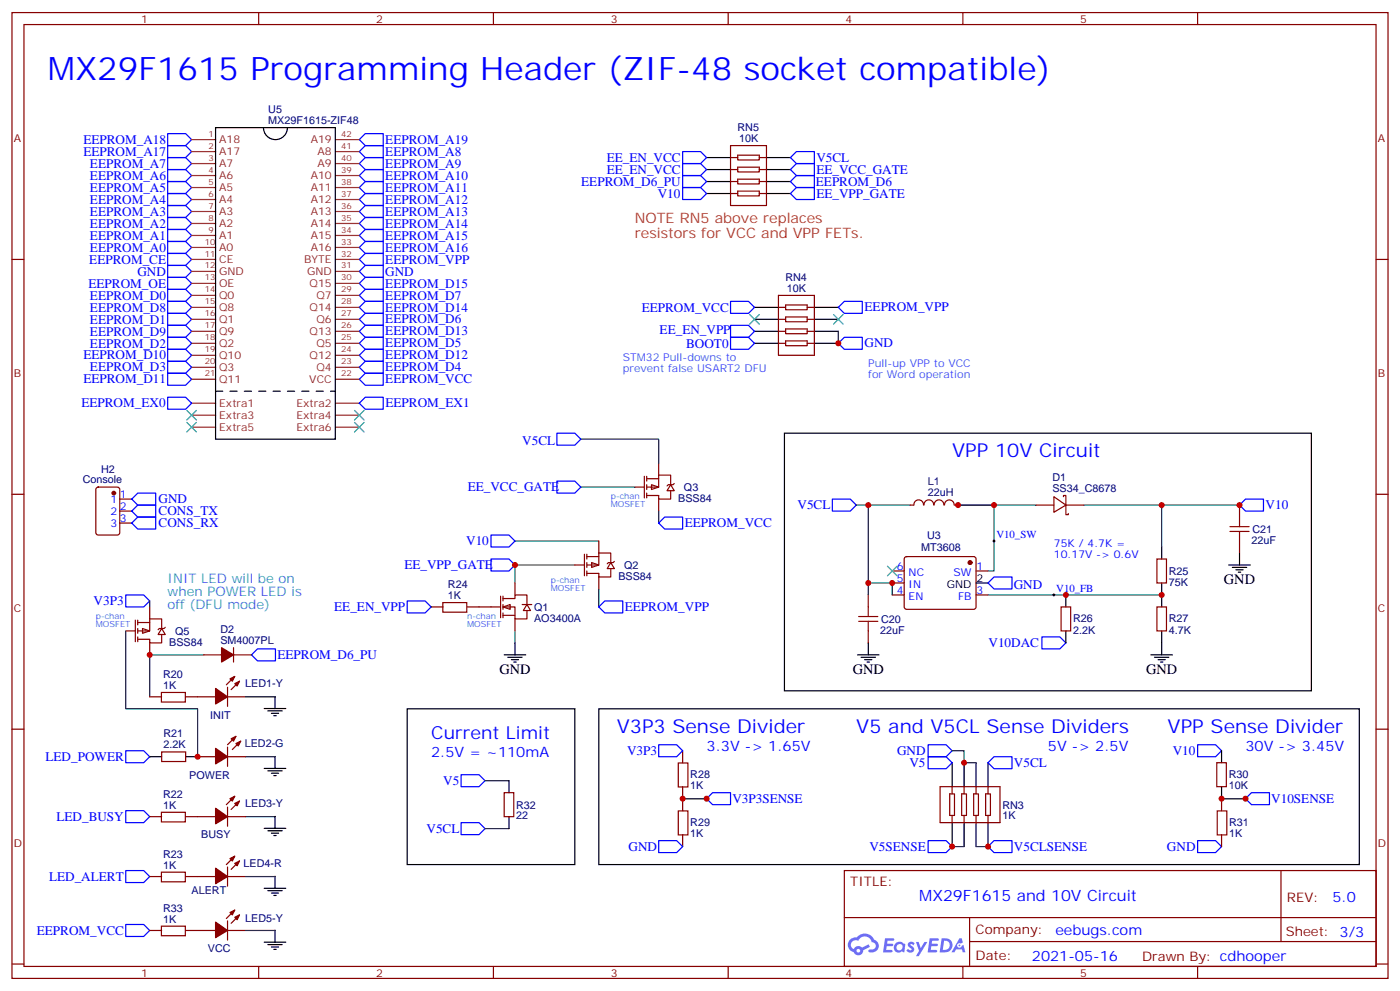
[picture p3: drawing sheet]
<svg xmlns="http://www.w3.org/2000/svg" width="412mm" height="292mm" viewBox="0 0 412 292" stroke-linecap="round" stroke-linejoin="round" font-family="sans-serif">
<g fill="none" stroke="#870000" stroke-width=".35">
<path d="M3.5 3.7h405.4v284.3h-405.4zM7.1 7.2h398.2v277.3h-398.2zM76.2 3.7v3.5M145.3 3.7v3.5M214.5 3.7v3.5M283.6 3.7v3.5M352.8 3.7v3.5M3.5 76.4h3.6M405.3 76.4h3.6M3.5 145.5h3.6M405.3 145.5h3.6M3.5 214.7h3.6"/>
<path d="M405.3 214.7h3.6M248.7 256.3h156.6v28.2h-156.6zM377.3 256.3v20.9M248.7 270.1h156.5M285.6 277.2h119.6M285.6 270.1v14.2M3.5 283.8h3.6M76.2 284.5v3.5M145.3 284.5v3.5M214.5 284.5v3.5M283.6 284.5v3.5M352.8 284.5v3.5"/>
<path d="M405.3 283.8h3.6"/>
</g>
<g fill="#5487ff">
<path d="M267.7 277.5a1.22 1.22 0 0 1 1.7 .2l-.4 .6a.47 .47 0 0 0-.3-.4 .47 .47 0 0 0-.5 .2l.1 .2a1.14 1.14 0 0 1 .8 1.8 1.14 1.14 0 0 1-1.9 0l-.2-.2 .5-.6 .7 .5a.29 .29 0 0 0 .3-.3 .29 .29 0 0 0-.2-.3 1.04 1.04 0 0 1-.6-1.7z"/>
<path d="M260.7 276.2h2.4l.3 .2-.2 .5-1.8 .1-.1 .8h1.5l.3 .4-.3 .4h-1.6l-.2 1.1h1.7l.2 .3-.2 .3-2.6 .1z"/>
<path d="M273.8 276.2h2.4l.3 .2-.1 .5-1.8 .1-.2 .8h1.6l.3 .4-.4 .4-1.6-.1-.1 1.1 1.7 .1 .2 .3-.2 .3-2.6 .1z"/>
<path d="M282.6 276.2h.7l.3 1.3-.6 .3a.69 .69 0 0 0-1 .3 .69 .69 0 0 0 .4 .9 .69 .69 0 0 0 .9-.6l.5-.2 .6 2.2h-.8l-.2-.9h-1.8l-.5 .9h-.8z"/>
<path d="M269.8 277.3h.8l.6 1.8 1.1-1.8h.9l-2.6 4.2h-.8l.9-1.5z"/>
<path d="M277.4 276.2l-.6 4.2h1.3a2.11 2.11 0 0 0 2.5-2.1 2.11 2.11 0 0 0-2.5-2.1zM278.1 277a1.39 1.39 0 0 1 1.7 1.4 1.39 1.39 0 0 1-1.8 1.2h-.3z"/>
<path d="M263.7 277.8a1.54 1.54 0 0 0-.1 2.2 1.54 1.54 0 0 0 2.2 .1l.6 .3 .3-2.3-.2-.3h-.4a1.49 1.49 0 0 0-2.4 0zM264 278.8a.94 .94 0 0 1 1.8 0 .94 .94 0 0 1-1.8 0z"/>
<path d="M250.4 276.6a2.18 2.18 0 0 0 1.1 3.7 1.44 1.44 0 0 0 1.6 .9 1.44 1.44 0 0 0 1.2-1.4l2-1.1-.5-.7-1.9 1a1.47 1.47 0 0 0-2.4 .4 1.39 1.39 0 0 1-.7-1.9 1.39 1.39 0 0 1 2-.5 2.12 2.12 0 0 1 2.2-1.3 2.12 2.12 0 0 1 1.9 1.7 1.14 1.14 0 0 1 1.1 1.4 1.14 1.14 0 0 1-1.7 .7 .43 .43 0 0 0-.5 .4 .43 .43 0 0 0 .4 .5 1.98 1.98 0 0 0 2.5-1.2 1.98 1.98 0 0 0-1.2-2.6 3.1 3.1 0 0 0-5.3-.6l-.9 .1zM252.3 279.9a.55 .55 0 0 1 1.1 0 .55 .55 0 0 1-1.1 0z"/>
<circle cx="282.6" cy="278.3" r=".26"/>
</g>
<g fill="none" stroke="#00f" stroke-width=".35">
<path d="M49.4 39.3h5.3l1.7 1.8-1.7 1.8h-5.3zM107.6 39.3h5.3v3.6h-5.3l-1.8-1.8zM49.4 42.9h5.3l1.7 1.7-1.7 1.8h-5.3zM49.4 46.4h5.3l1.7 1.8-1.7 1.7h-5.3zM49.4 49.9h5.3l1.7 1.8-1.7 1.7h-5.3zM49.4 53.4h5.3l1.7 1.8-1.7 1.8h-5.3zM49.4 57h5.3l1.7 1.7-1.7 1.8h-5.3zM107.6 42.9h5.3v3.5h-5.3l-1.8-1.8zM107.6 46.4h5.3v3.5h-5.3l-1.8-1.7zM107.6 49.9h5.3v3.5h-5.3l-1.8-1.7zM107.6 53.4h5.3v3.6h-5.3l-1.8-1.8zM107.6 57h5.3v3.5h-5.3l-1.8-1.8z"/>
<path d="M49.4 60.5h5.3l1.7 1.8-1.7 1.7h-5.3zM49.4 64h5.3l1.7 1.8-1.7 1.8h-5.3zM49.4 67.6h5.3l1.7 1.7-1.7 1.8h-5.3zM49.4 71.1h5.3l1.7 1.7-1.7 1.8h-5.3zM49.4 74.6h5.3l1.7 1.8-1.7 1.7h-5.3zM49.4 78.1h5.3l1.7 1.8-1.7 1.8h-5.3zM107.6 60.5h5.3v3.5h-5.3l-1.8-1.7zM107.6 64h5.3v3.6h-5.3l-1.8-1.8zM107.6 67.6h5.3v3.5h-5.3l-1.8-1.8zM107.6 71.1h5.3v3.5h-5.3l-1.8-1.8zM107.6 74.6h5.3v3.5h-5.3l-1.8-1.7zM107.6 78.1h5.3v3.6h-5.3l-1.8-1.8z"/>
<path d="M49.4 85.2h5.3l1.7 1.8-1.7 1.7h-5.3zM49.4 88.7h5.3l1.7 1.8-1.7 1.8h-5.3zM49.4 92.3h5.3l1.7 1.7-1.7 1.8h-5.3zM49.4 95.8h5.3l1.7 1.7-1.7 1.8h-5.3zM49.4 99.3h5.3l1.7 1.8-1.7 1.7h-5.3zM49.4 81.7h5.3l1.7 1.7-1.7 1.8h-5.3zM107.6 88.7h5.3v3.6h-5.3l-1.8-1.8zM107.6 85.2h5.3v3.5h-5.3l-1.8-1.7zM107.6 92.3h5.3v3.5h-5.3l-1.8-1.8zM107.6 95.8h5.3v3.5h-5.3l-1.8-1.8zM107.6 99.3h5.3v3.5h-5.3l-1.8-1.7zM107.6 81.7h5.3v3.5h-5.3l-1.8-1.8z"/>
<path d="M49.4 102.8h5.3l1.7 1.8-1.7 1.8h-5.3zM49.4 106.4h5.3l1.7 1.7-1.7 1.8h-5.3zM49.4 109.9h5.3l1.7 1.8-1.7 1.7h-5.3zM107.6 102.8h5.3v3.6h-5.3l-1.8-1.8zM107.6 106.4h5.3v3.5h-5.3l-1.8-1.8zM107.6 109.9h5.3v3.5h-5.3l-1.8-1.7z"/>
</g>
<path d="M191.9 142.7l2.1 .7-2.1 .7z" fill="#fff" stroke="#870000" stroke-width=".35"/>
<g fill="none" stroke="#870000" stroke-width=".35">
<path d="M194 139.9h3.6v2.8M194 139.9v3.5h-3.5M194 136.3v3.6M187 143.4h2.8M189.8 140.2v6.4M190.5 140.9h3.5M190.5 140.2v1.4M190.5 142.7v1.4M190.5 145.2v1.4M194 146.9v3.6M197.6 142.7l1 1.8h-2.1zM197.6 144.5v2.4h-3.6v-1h-3.5"/>
<path d="M198.6 142.3l-.3 .4h-1.5l-.3 .4"/>
</g>
<path d="M77.8 226.2h6.4M78.9 226.9h4.2M80 227.6h2.1M80.7 228.3h.7M81 222.7v3.5M77.8 243.9h6.4M78.9 244.6h4.2M80 245.3h2.1M80.7 246h.7M81 240.3v3.6" fill="none" stroke="#000" stroke-width=".35"/>
<path d="M151.7 159.3h24.7M194 150.5v3.5M169.3 166.3h-17.6v5.3M176.4 173.4v5.3M72.3 222.8h8.8M72.3 240.4h8.8" fill="none" stroke="#008700" stroke-width=".35"/>
<path d="M174.3 165.6l2.1 .7-2.1 .7z" fill="#fff" stroke="#870000" stroke-width=".35"/>
<g fill="none" stroke="#870000" stroke-width=".35">
<path d="M28.5 143.6l.4-.2h5.7l.6 .4 .1 13-.5 .7h-5.9l-.6-.4-.1-13zM35.3 146.9h3.5M35.3 150.5h3.5M35.3 154h3.5M176.4 159.3v3.5M169.3 166.3h2.9M172.2 163.2v6.3M172.9 163.9h3.5M172.9 163.2v1.4M172.9 165.6v1.4M172.9 168.1v1.4M176.4 162.8h3.5v2.8"/>
<path d="M176.4 162.8v3.5h-3.5M176.4 169.9v3.5M179.9 165.6l1.1 1.8h-2.1zM179.9 167.4v2.5h-3.5v-1.1h-3.5M181 165.3l-.4 .3h-1.4l-.3 .4M58.2 258.1h5.3M67 258.1h5.3M67 255.2v5.7M69.1 252.1l-2.4 2.4M70.6 253.5l-2.5 2.4"/>
</g>
<path d="M38.8 150.5l1.8-1.8h5.3v3.5h-5.3zM38.8 154l1.8-1.8h5.3v3.6h-5.3zM38.8 146.9l1.8-1.7h5.3v3.5h-5.3zM144.6 157.5h5.3l1.8 1.8-1.8 1.7h-5.3zM352.8 219.3h5.3l1.7 1.7-1.7 1.8h-5.3zM37 238.7h5.3l1.8 1.7-1.8 1.8h-5.3zM37 221h5.3l1.8 1.8-1.8 1.7h-5.3zM135.8 228.1h5.3l1.8 1.7-1.8 1.8h-5.3zM368.7 233.4h5.2v3.5h-5.2l-1.8-1.8zM37 256.3h5.3l1.8 1.8-1.8 1.7h-5.3zM135.8 242.2h5.3l1.8 1.7-1.8 1.8h-5.3zM352.8 247.5h5.3l1.7 1.7-1.7 1.8h-5.3z" fill="none" stroke="#00f" stroke-width=".35"/>
<path d="M119.9 208.7h49.4v45.8h-49.4zM176.4 208.7h224v45.8h-224zM81 258v3.5M77.8 261.5h6.4M78.9 262.2h4.2M80 262.9h2.1M80.7 263.6h.7" fill="none" stroke="#000" stroke-width=".35"/>
<path d="M142.9 229.8h7M359.8 235.1h7.1M72.3 258.1h8.8M142.9 243.9h7" fill="none" stroke="#008700" stroke-width=".35"/>
<g fill="#870000" stroke="#870000" stroke-width=".35">
<path d="M69.1 254.2l1.5-.7-.8 1.4z"/>
<path d="M67.7 252.8l1.4-.7-.7 1.4z"/>
<path d="M63.5 255.6l3.5 2.5-3.5 2.1z"/>
<circle cx="33.5" cy="145.2" r=".53"/>
</g>
<g fill="#fff" stroke="#870000" stroke-width=".35">
<path d="M148.2 178.7l2.1-.7v1.4z"/>
<path d="M155.2 178l1.1 1.7h-2.1z"/>
</g>
<g fill="none" stroke="#870000" stroke-width=".35">
<path d="M268.1 148.7h1.1M269.2 148.7a1.41 1.41 0 0 1 1.4-1.5 1.41 1.41 0 0 1 1.4 1.5M272.2 148.7a1.41 1.41 0 0 1 1.4-1.5 1.41 1.41 0 0 1 1.4 1.5M275.2 148.7a1.41 1.41 0 0 1 1.4-1.5 1.41 1.41 0 0 1 1.4 1.5M278.2 148.7a1.41 1.41 0 0 1 1.4-1.5 1.41 1.41 0 0 1 1.4 1.5M281.2 148.7h1M305.2 148.7h5.2M310.4 146.2l3.6 2.5-3.6 2.1zM313.3 146.2v-.3h.7v2.8M314 148.7v2.8h.7v-.3M314 148.7h5.3M365.1 148.7v3.5"/>
<path d="M365.1 159.3v3.5M127 178.7h3.5M130.4 177.4h7.1v2.8h-7.1zM137.6 178.7h9.9M147.5 175.5v6.4M148.2 176.2h3.5v-1h3.5v2.8M148.2 178.7h3.5v3.5h3.5v-2.5M148.2 175.5v1.4M148.2 178v1.4M151.7 171.6v3.6M153.8 178h2.8M255.8 175.2v3.5"/>
<path d="M262.8 168.1h3.5M262.8 175.2h3.5M262.8 171.6h3.5M266.6 164.1l.5-.2h19.7l.5 .2 .2 .5-.1 14.4-.6 .4-20-.1-.5-.6v-14.1zM287.5 168.1h3.5M287.5 175.2h3.5M312.6 178.7h2.8v7h-2.8zM340.8 164.6h2.8v7h-2.8zM340.8 178.7h2.8v7h-2.8zM69.1 199.1l-2.4 2.5M148.2 181.2h3.5M148.2 180.4v1.5"/>
<path d="M151.7 182.2v3.5M255.8 185.7v3.6M58.2 205.1h5.3M67 202.3v5.7M67 220v5.6M67 205.1h5.3M69.5 216.8l-2.5 2.5M70.6 200.6l-2.5 2.4M70.9 218.2l-2.5 2.5M58.2 222.8h5.3M67 222.8h5.3M67 237.6v5.6"/>
<path d="M69.1 234.4l-2.4 2.5M70.6 235.8l-2.5 2.5M148.5 233.4h2.8v7h-2.8zM199.8 238.7h2.8v7.1h-2.8zM199.8 224.6h2.8v7.1h-2.8zM201.1 221v3.5M201.1 231.6v7.1M276.9 231.6h17.7v10.6h-17.7zM279.8 233.7h1.4v6.4h-1.4zM280.5 231.6v2.1M283.3 233.7h1.4v6.4h-1.4zM284 231.6v2.1"/>
<path d="M286.8 233.7h1.4v6.4h-1.4zM287.5 231.6v2.1M290.3 233.7h1.4v6.4h-1.4zM291 231.6v2.1M358.6 238.7h2.8v7.1h-2.8zM359.8 235.1v3.6M58.2 240.4h5.3M67 240.4h5.3M201.1 245.7v3.5M280.5 240.1v2.1M284 240.1v2.1M287.5 240.1v2.1"/>
<path d="M291 240.1v2.1M359.8 245.7v3.5"/>
</g>
<g fill="none" stroke="#008700" stroke-width=".35">
<path d="M171.1 129.3h22.9v7M171.1 143.4h15.9M252.2 148.7h15.9M255.8 148.7v26.5M282.2 148.7h23M292.8 148.7v19.4h-1.8M319.3 148.7h45.8M342.2 148.7v12.3M255.8 171.6h7v3.6M291 175.2h51.2M201.1 235.1h7M280.5 221h3.5v3.5h3.5"/>
<path d="M280.5 249.2h3.5M287.5 249.2h3.5"/>
</g>
<g fill="none" stroke="#00f" stroke-width=".35">
<path d="M164 127.5h5.3l1.8 1.8-1.8 1.8h-5.3zM195.8 152.2h5.3v3.6h-5.3l-1.8-1.8zM245.2 146.9h5.3l1.7 1.8-1.7 1.8h-5.3zM365.1 148.7l1.8-1.8h5.3v3.6h-5.3zM119.9 176.9h5.3l1.8 1.8-1.8 1.7h-5.3zM178.2 176.9h5.2v3.5h-5.2l-1.8-1.7zM291 171.6l1.8-1.7h5.3v3.5h-5.3zM306.9 187.5h5.3l1.8 1.8-1.8 1.7h-5.3zM194 219.3h5.3l1.8 1.7-1.8 1.8h-5.3zM273.4 219.3h5.3l1.8 1.7-1.8 1.8h-5.3zM208.1 235.1l1.8-1.7h5.3v3.5h-5.3zM273.4 222.8h5.3l1.8 1.7-1.8 1.8h-5.3z"/>
<path d="M292.8 222.8h5.3v3.5h-5.3l-1.8-1.8zM194 247.5h5.3l1.8 1.7-1.8 1.8h-5.3zM273.4 247.5h5.3l1.8 1.7-1.8 1.8h-5.3zM291 249.2l1.8-1.7h5.3v3.5h-5.3z"/>
</g>
<g fill="none" stroke="#000" stroke-width=".35">
<path d="M231.1 127.5h155.2v75.9h-155.2zM287.5 171.6h3.5M314 175.2v3.5M342.2 161v3.6M342.2 171.6v7.1M361.9 166.3h6.4M363 167h4.2M364.1 167.7h2.1M364.8 168.5h.7M365.1 162.8v3.5M148.5 192.8h6.4M149.6 193.5h4.2"/>
<path d="M150.6 194.2h2.2M151.3 194.9h.7M151.7 189.3v3.5M252.6 192.8h6.3M253.6 193.5h4.3M254.7 194.2h2.1M255.4 194.9h.7M255.8 189.3v3.5M314 185.7v3.6M339 192.8h6.4M340.1 193.5h4.2M341.1 194.2h2.2"/>
<path d="M341.8 194.9h.7M342.2 185.7v7.1M149.9 229.8v3.6M280.5 224.5v7.1M284 224.5v7.1M287.5 224.5v7.1M291 224.5v7.1M149.9 240.4v3.5M280.5 242.2v7M284 242.2v7M287.5 242.2v7M291 242.2v7"/>
</g>
<g fill="#870000" stroke="#870000" stroke-width=".35">
<path d="M69.5 218.9l1.4-.7-.7 1.4z"/>
<path d="M68.1 217.5l1.4-.7-.7 1.4z"/>
<path d="M63.5 220.3l3.5 2.5-3.5 2.1z"/>
<path d="M69.1 236.5l1.5-.7-.8 1.4z"/>
<path d="M67.7 235.1l1.4-.7-.7 1.4z"/>
<path d="M63.5 237.9l3.5 2.5-3.5 2.1z"/>
<path d="M69.1 201.3l1.5-.7-.8 1.4z"/>
<path d="M67.7 199.8l1.4-.7-.7 1.5z"/>
<path d="M63.5 202.7l3.5 2.4-3.5 2.2z"/>
<circle cx="285.7" cy="165.6" r=".53"/>
</g>
<path d="M261.4 166.7l2.8 2.8M264.2 166.7l-2.8 2.8" fill="none" stroke="#3c3" stroke-width=".35"/>
<path d="M362.3 156.5h5.6M362.3 155h5.6M365.1 152.2v2.8M365.1 156.5v2.8M255.8 178.7v2.8M252.9 182.9h5.7M252.9 181.5h5.7M255.8 182.9v2.8" fill="none" stroke="#a10000" stroke-width=".35"/>
<path d="M292.5 159.3h.7M292.8 158.9v.7M310.1 175.2h.7M310.4 174.8v.7" fill="none" stroke="#000" stroke-width=".29"/>
<path d="M42 185l2.1 .7-2.1 .7z" fill="#fff" stroke="#870000" stroke-width=".35"/>
<g fill="none" stroke="#870000" stroke-width=".35">
<path d="M215.2 57h2.1M215.2 42.9h10.6v17.6h-10.6zM215.2 46.4h2.1M215.2 53.4h2.1M215.2 49.9h2.1M217.3 45.7h6.4v1.4h-6.4zM217.3 49.2h6.4v1.4h-6.4zM217.3 52.7h6.4v1.5h-6.4zM217.3 56.3h6.4v1.4h-6.4zM223.7 57h2.1M223.7 46.4h2.1M223.7 53.4h2.1"/>
<path d="M223.7 49.9h2.1M229.3 87h10.6v17.6h-10.6zM229.3 90.5h2.1M229.3 97.5h2.1M229.3 94h2.1M231.4 89.8h6.4v1.4h-6.4zM231.4 93.3h6.4v1.4h-6.4zM231.4 96.8h6.4v1.4h-6.4zM237.8 90.5h2.1M237.8 97.5h2.1M237.8 94h2.1M229.3 101.1h2.1"/>
<path d="M231.4 100.4h6.4v1.4h-6.4zM237.8 101.1h2.1M44.1 178.7v3.5M37 185.7h2.9M39.9 182.6v6.3M40.6 183.3h3.5M40.6 182.6v1.4M40.6 185v1.4M40.6 187.5v1.4M44.1 182.2h3.5v2.8M44.1 182.2v3.5h-3.5M44.1 189.3v3.5"/>
<path d="M47.6 185l1.1 1.8h-2.1zM47.6 186.8v2.5h-3.5v-1.1h-3.5M48.7 184.7l-.4 .3h-1.4l-.3 .4M60 192.8h5.3M68.8 190.7v4.2M68.8 192.8h5.3M44.1 205.1h3.5M47.5 203.9h7.1v2.8h-7.1zM54.7 205.1h3.5M47.5 239.1h7.1v2.9h-7.1zM47.6 221.4h7.1v2.8h-7.1zM358.4 224.5h2.8v7.1h-2.8z"/>
<path d="M44.1 240.4h3.5M44.1 258.1h3.5M47.5 256.8h7.1v2.8h-7.1zM54.7 240.4h3.5M54.7 258.1h3.5M44.1 273.9h3.5M47.5 272.7h7.1v2.8h-7.1zM54.7 273.9h8.8M67 273.9h5.3M67 271.1v5.7M69.1 267.9l-2.4 2.5M70.6 269.3l-2.5 2.5"/>
</g>
<g fill="none" stroke="#00f" stroke-width=".35">
<path d="M201.1 48.2h5.3l1.7 1.7-1.7 1.8h-5.3zM201.1 55.2h5.3l1.7 1.8-1.7 1.7h-5.3zM201.1 44.6h5.3l1.7 1.8-1.7 1.8h-5.3zM201.1 51.7h5.3l1.7 1.7-1.7 1.8h-5.3zM232.8 46.4l1.8-1.8h5.3v3.6h-5.3zM232.8 49.9l1.8-1.7h5.3v3.5h-5.3zM232.8 57l1.8-1.8h5.3v3.5h-5.3zM232.8 53.4l1.8-1.7h5.3v3.5h-5.3zM215.2 88.7h5.3l1.7 1.8-1.7 1.8h-5.3zM215.2 99.3h5.3l1.7 1.8-1.7 1.7h-5.3zM215.2 95.8h5.3l1.7 1.7-1.7 1.8h-5.3zM248.7 99.3h5.3v3.5h-5.3l-1.8-1.7z"/>
<path d="M248.7 88.7h5.3v3.6h-5.3l-1.8-1.8zM49.4 116.9h5.3l1.7 1.8-1.7 1.8h-5.3zM107.6 116.9h5.3v3.6h-5.3l-1.8-1.8zM164 141.6h5.3l1.8 1.8-1.8 1.8h-5.3zM37 175.2h5.3l1.8 1.7-1.8 1.8h-5.3zM144.6 164.6h5.3l1.8 1.7-1.8 1.8h-5.3zM74.1 192.8l1.7-1.8h5.3v3.6h-5.3zM37 272.2h5.3l1.8 1.7-1.8 1.8h-5.3z"/>
</g>
<path d="M246.9 97.5v3.6M44.1 176.9v1.8M37 185.7v23h21.2v14.1M60 192.8h-15.9v12.3M151.7 185.7v3.6M72.3 205.1h8.8M72.3 273.9h8.8" fill="none" stroke="#008700" stroke-width=".35"/>
<g fill="none" stroke="#000" stroke-width=".35">
<path d="M63.5 37.6h35.3v91.7h-35.3zM77.6 37.6a3.5 3.5 0 0 0 3.5 3.5 3.5 3.5 0 0 0 3.6-3.5M208.1 46.4h7.1M208.1 49.9h7.1M208.1 53.4h7.1M208.1 57h7.1M225.8 46.4h7M225.8 49.9h7M225.8 53.4h7M225.8 57h7M222.2 90.5h7.1M222.2 94h7.1"/>
<path d="M222.2 97.5h7.1M239.9 90.5h7M239.9 94h7M239.9 97.5h7M222.2 101.1h7.1M239.9 101.1h7M77.8 208.6h6.4M78.9 209.3h4.2M80 210h2.1M80.7 210.7h.7M81 205.1v3.5M44.1 222.8h3.5"/>
<path d="M54.7 222.8h3.5M359.8 221v3.5M359.8 231.6v3.5M77.8 277.4h6.4M78.9 278.1h4.2M80 278.8h2.1M80.7 279.5h.7M81 273.9v3.5"/>
</g>
<path d="M220.8 92.6l2.9 2.8M223.7 92.6l-2.9 2.8M245.5 92.6l2.9 2.8M248.4 92.6l-2.9 2.8M55 124.4l2.9 2.8M55 120.8l2.9 2.8M57.9 124.4l-2.9 2.8M57.9 120.8l-2.9 2.8M104.4 124.4l2.8 2.8M104.4 120.8l2.8 2.8M107.2 124.4l-2.8 2.8M107.2 120.8l-2.8 2.8" fill="none" stroke="#3c3" stroke-width=".35"/>
<g fill="#870000" stroke="#870000" stroke-width=".35">
<path d="M65.3 190.7l3.5 2.1-3.5 2.1z"/>
<path d="M69.1 270.1l1.5-.8-.8 1.5z"/>
<path d="M67.7 268.6l1.4-.7-.7 1.4z"/>
<path d="M63.5 271.5l3.5 2.4-3.5 2.1z"/>
</g>
<g fill="none" stroke="#8c2424" stroke-width=".35">
<path d="M56.4 41.1h7.1M56.4 44.6h7.1M56.4 48.2h7.1M56.4 51.7h7.1M56.4 55.2h7.1M56.4 58.7h7.1M98.8 41.1h7M98.8 44.6h7M98.8 48.2h7M98.8 51.7h7M98.8 55.2h7M98.8 58.7h7"/>
<path d="M56.4 62.3h7.1M56.4 65.8h7.1M56.4 69.3h7.1M56.4 72.8h7.1M56.4 76.4h7.1M56.4 79.9h7.1M98.8 62.3h7M98.8 65.8h7M98.8 69.3h7M98.8 72.8h7M98.8 76.4h7M98.8 79.9h7"/>
<path d="M56.4 83.4h7.1M56.4 87h7.1M56.4 90.5h7.1M56.4 94h7.1M56.4 97.5h7.1M98.8 83.4h7M98.8 87h7M98.8 90.5h7M98.8 94h7M98.8 97.5h7M56.4 101.1h7.1M56.4 104.6h7.1"/>
<path d="M56.4 108.1h7.1M56.4 111.7h7.1M56.4 118.7h7.1M98.8 101.1h7M98.8 104.6h7M98.8 108.1h7M98.8 111.7h7M98.8 118.7h7M56.4 122.2h7.1M56.4 125.8h7.1M98.8 122.2h7M98.8 125.8h7"/>
</g>
<path d="M63.5 115.2h35.3" fill="none" stroke="#000" stroke-width=".35" stroke-dasharray="2.1 2.1"/>
<g fill="#c00">
<circle cx="366.9" cy="235.1" r=".88"/>
<circle cx="255.8" cy="171.6" r=".88"/>
<circle cx="262.8" cy="171.6" r=".88"/>
<circle cx="365.1" cy="148.7" r=".88"/>
<circle cx="255.8" cy="148.7" r=".88"/>
<circle cx="292.8" cy="148.7" r=".88"/>
<circle cx="359.8" cy="235.1" r=".88"/>
<circle cx="201.1" cy="235.1" r=".88"/>
<circle cx="208.1" cy="235.1" r=".88"/>
<circle cx="280.5" cy="249.2" r=".88"/>
<circle cx="284" cy="224.5" r=".88"/>
<circle cx="291" cy="249.2" r=".88"/>
<circle cx="282.2" cy="148.7" r=".88"/>
<circle cx="314" cy="175.2" r=".88"/>
<circle cx="342.2" cy="148.7" r=".88"/>
<circle cx="342.2" cy="175.2" r=".88"/>
<circle cx="58.2" cy="222.8" r=".88"/>
<circle cx="151.7" cy="166.3" r=".88"/>
<circle cx="246.9" cy="101.1" r=".88"/>
<circle cx="44.1" cy="192.8" r=".88"/>
</g>
<text font-size="9.5" fill="#00f" x="14.1" y="23.5">MX29F1615 Programming Header (ZIF-48 socket compatible)</text>
<g font-size="5.6" fill="#00f">
<text x="280.5" y="134.6">VPP 10V Circuit</text>
<text x="181.7" y="215.7">V3P3 Sense Divider</text>
<text x="252.2" y="215.7">V5 and V5CL Sense Dividers</text>
<text x="344" y="215.7">VPP Sense Divider</text>
</g>
<text font-size="5.3" fill="#00f" x="127" y="217.5">Current Limit</text>
<text font-size="4.6" fill="#00f" x="270.8" y="265.3">MX29F1615 and 10V Circuit</text>
<g font-size="4.2" fill="#dd4000">
<text x="187" y="65.8">NOTE RN5 above replaces</text>
<text x="187" y="70">resistors for VCC and VPP FETs.</text>
</g>
<g font-size="4.2">
<text x="360.5" y="172">GND</text>
<text x="147.1" y="198.4">GND</text>
<text x="251.2" y="198.4">GND</text>
<text x="337.6" y="198.4">GND</text>
</g>
<g font-size="4.2" fill="#00f">
<text x="208.1" y="221">3.3V -&gt; 1.65V</text>
<text x="308.7" y="221">5V -&gt; 2.5V</text>
<text x="366.9" y="221">30V -&gt; 3.45V</text>
<text x="127" y="222.8">2.5V = ~110mA</text>
<text x="392.5" y="265.6">5.0</text>
<text x="310.9" y="275.1">eebugs.com</text>
<text x="304" y="282.9">2021-05-16</text>
</g>
<g font-size="3.9" fill="#00f">
<text x="24.6" y="42.3">EEPROM_A18</text>
<text x="24.6" y="45.9">EEPROM_A17</text>
<text x="113.5" y="42.3">EEPROM_A19</text>
<text x="113.5" y="45.8">EEPROM_A8</text>
<text x="178.8" y="47.6">EE_EN_VCC</text>
<text x="240.5" y="47.6">V5CL</text>
<text x="26.5" y="49.4">EEPROM_A7</text>
<text x="26.5" y="52.9">EEPROM_A6</text>
<text x="113.5" y="49.4">EEPROM_A9</text>
<text x="113.5" y="52.9">EEPROM_A10</text>
<text x="178.8" y="51.2">EE_EN_VCC</text>
<text x="240.5" y="51.2">EE_VCC_GATE</text>
<text x="26.5" y="56.4">EEPROM_A5</text>
<text x="26.5" y="60">EEPROM_A4</text>
<text x="113.5" y="56.4">EEPROM_A11</text>
<text x="113.5" y="60">EEPROM_A12</text>
<text x="171.2" y="54.7">EEPROM_D6_PU</text>
<text x="193.8" y="58.2">V10</text>
<text x="240.3" y="54.9">EEPROM_D6</text>
<text x="240.5" y="58.2">EE_VPP_GATE</text>
<text x="26.5" y="63.5">EEPROM_A3</text>
<text x="113.5" y="63.5">EEPROM_A13</text>
<text x="26.5" y="67">EEPROM_A2</text>
<text x="26.5" y="70.6">EEPROM_A1</text>
<text x="113.5" y="67">EEPROM_A14</text>
<text x="113.5" y="70.5">EEPROM_A15</text>
<text x="26.3" y="77.6">EEPROM_CE</text>
<text x="26.5" y="74.1">EEPROM_A0</text>
<text x="113.5" y="74.1">EEPROM_A16</text>
<text x="113.5" y="77.6">EEPROM_VPP</text>
<text x="40.5" y="81.1">GND</text>
<text x="113.5" y="81.1">GND</text>
<text x="26.1" y="84.7">EEPROM_OE</text>
<text x="26.5" y="88.2">EEPROM_D0</text>
<text x="113.5" y="88.2">EEPROM_D7</text>
<text x="113.5" y="84.7">EEPROM_D15</text>
<text x="26.5" y="91.7">EEPROM_D8</text>
<text x="26.5" y="95.2">EEPROM_D1</text>
<text x="113.5" y="91.7">EEPROM_D14</text>
<text x="113.5" y="95.2">EEPROM_D6</text>
<text x="189.1" y="91.7">EEPROM_VCC</text>
<text x="254.7" y="91.7">EEPROM_VPP</text>
<text x="26.5" y="98.8">EEPROM_D9</text>
<text x="113.5" y="98.8">EEPROM_D13</text>
<text x="194.3" y="98.4">EE_EN_VPP</text>
<text x="24.6" y="105.8">EEPROM_D10</text>
<text x="26.5" y="102.3">EEPROM_D2</text>
<text x="113.5" y="102.3">EEPROM_D5</text>
<text x="113.5" y="105.8">EEPROM_D12</text>
<text x="202.1" y="102.3">BOOT0</text>
<text x="254.7" y="102.3">GND</text>
<text x="24.6" y="112.9">EEPROM_D11</text>
<text x="26.5" y="109.4">EEPROM_D3</text>
<text x="113.5" y="109.3">EEPROM_D4</text>
<text x="113.5" y="112.9">EEPROM_VCC</text>
<text x="24" y="119.9">EEPROM_EX0</text>
<text x="113.6" y="119.9">EEPROM_EX1</text>
<text x="153.8" y="131.1">V5CL</text>
<text x="46.7" y="148.2">GND</text>
<text x="137.8" y="144.6">EE_VCC_GATE</text>
<text x="234.9" y="149.9">V5CL</text>
<text x="372.8" y="149.9">V10</text>
<text x="46.7" y="151.7">CONS_TX</text>
<text x="46.7" y="155.2">CONS_RX</text>
<text x="201.7" y="155.2">EEPROM_VCC</text>
<text x="137.3" y="160.5">V10</text>
<text x="119.1" y="167.6">EE_VPP_GATE</text>
<text x="298.6" y="173.4">GND</text>
<text x="27.6" y="178.2">V3P3</text>
<text x="98.5" y="179.9">EE_EN_VPP</text>
<text x="184.1" y="179.9">EEPROM_VPP</text>
<text x="291.2" y="190.5">V10DAC</text>
<text x="81.7" y="194">EEPROM_D6_PU</text>
<text x="13.4" y="224">LED_POWER</text>
<text x="184.7" y="222.3">V3P3</text>
<text x="264.2" y="222.3">GND</text>
<text x="267.9" y="225.8">V5</text>
<text x="298.7" y="225.8">V5CL</text>
<text x="345.5" y="222.2">V10</text>
<text x="130.6" y="231">V5</text>
<text x="215.7" y="236.4">V3P3SENSE</text>
<text x="374.5" y="236.3">V10SENSE</text>
<text x="16.6" y="241.7">LED_BUSY</text>
<text x="125.6" y="245.2">V5CL</text>
<text x="185.1" y="250.5">GND</text>
<text x="256.1" y="250.5">V5SENSE</text>
<text x="298.7" y="250.5">V5CLSENSE</text>
<text x="343.8" y="250.5">GND</text>
<text x="14.5" y="259.3">LED_ALERT</text>
<text x="10.9" y="275.2">EEPROM_VCC</text>
</g>
<g font-size="3.9" fill="#09f">
<text x="49.4" y="171.6">INIT LED will be on</text>
<text x="49.4" y="175.5">when POWER LED is</text>
<text x="49.4" y="179.4">off (DFU mode)</text>
</g>
<g font-size="3.9" fill="#800">
<text x="250.5" y="260.9">TITLE:</text>
<text x="379.1" y="265.6">REV:</text>
<text x="287.4" y="275.1">Company:</text>
<text x="378.7" y="275.7">Sheet: 3/3</text>
<text x="287.4" y="282.8">Date:</text>
<text x="336.4" y="282.8">Drawn By: cdhooper</text>
</g>
<g font-size="3.2" fill="#800">
<text x="41.6" y="6.7">1</text>
<text x="110.8" y="6.7">2</text>
<text x="179.9" y="6.7">3</text>
<text x="249.1" y="6.7">4</text>
<text x="318.2" y="6.7">5</text>
<text x="4.1" y="41.8">A</text>
<text x="405.9" y="41.8">A</text>
<text x="4.1" y="110.9">B</text>
<text x="405.9" y="110.9">B</text>
<text x="4.1" y="180.1">C</text>
<text x="405.9" y="180.1">C</text>
<text x="4.1" y="249.2">D</text>
<text x="405.9" y="249.2">D</text>
<text x="41.6" y="287.5">1</text>
<text x="110.8" y="287.5">2</text>
<text x="179.9" y="287.5">3</text>
<text x="249.1" y="287.5">4</text>
<text x="318.2" y="287.5">5</text>
</g>
<g font-size="3.2" fill="#000080">
<text x="79" y="33.3">U5</text>
<text x="79" y="36.5">MX29F1615-ZIF48</text>
<text x="217.3" y="38.6">RN5</text>
<text x="217.7" y="41.8">10K</text>
<text x="231.4" y="82.7">RN4</text>
<text x="231.8" y="85.9">10K</text>
<text x="24.4" y="142.2">Console</text>
<text x="29.8" y="139.2">H2</text>
<text x="273.3" y="142.9">L1</text>
<text x="310" y="141.6">D1</text>
<text x="199.8" y="147.7">BSS84</text>
<text x="201.5" y="144.6">Q3</text>
<text x="273.3" y="146.1">22uH</text>
<text x="310" y="144.8">SS34_C8678</text>
<text x="273.1" y="158.6">U3</text>
<text x="368.7" y="160.1">22uF</text>
<text x="368.9" y="156.9">C21</text>
<text x="183.8" y="167.5">Q2</text>
<text x="271.3" y="162.2">MT3608</text>
<text x="132" y="173.1">R24</text>
<text x="182.2" y="170.7">BSS84</text>
<text x="344.3" y="172.4">75K</text>
<text x="344.3" y="169.1">R25</text>
<text x="131.9" y="176.3">1K</text>
<text x="157.3" y="179.9">Q1</text>
<text x="157.3" y="183">AO3400A</text>
<text x="259.5" y="183.3">C20</text>
<text x="316.1" y="183.3">R26</text>
<text x="344.3" y="183.3">R27</text>
<text x="49.9" y="190.1">BSS84</text>
<text x="51.6" y="186.9">Q5</text>
<text x="64.9" y="189.6">SM4007PL</text>
<text x="64.9" y="186.4">D2</text>
<text x="259.3" y="186.6">22uF</text>
<text x="316.1" y="186.5">2.2K</text>
<text x="344.3" y="186.5">4.7K</text>
<text x="48" y="202.8">1K</text>
<text x="48" y="199.6">R20</text>
<text x="72.2" y="202.4">LED1-Y</text>
<text x="61.9" y="211.6">INIT</text>
<text x="48.1" y="220.3">2.2K</text>
<text x="48.1" y="217.1">R21</text>
<text x="72.1" y="220">LED2-G</text>
<text x="55.8" y="229.2">POWER</text>
<text x="203.3" y="232.4">1K</text>
<text x="203.3" y="229.1">R28</text>
<text x="361.9" y="232.4">10K</text>
<text x="362" y="229.1">R30</text>
<text x="48" y="238.1">1K</text>
<text x="48" y="234.9">R22</text>
<text x="72.2" y="237.7">LED3-Y</text>
<text x="152.1" y="238">R32</text>
<text x="295.3" y="238">RN3</text>
<text x="152" y="241.2">22</text>
<text x="203.3" y="243.2">R29</text>
<text x="295.3" y="241.3">1K</text>
<text x="362.1" y="243.2">R31</text>
<text x="59.3" y="246.8">BUSY</text>
<text x="203.3" y="246.5">1K</text>
<text x="362.1" y="246.5">1K</text>
<text x="48" y="255.7">1K</text>
<text x="48" y="252.5">R23</text>
<text x="71.7" y="255.3">LED4-R</text>
<text x="56.4" y="263.2">ALERT</text>
<text x="48" y="268.4">R33</text>
<text x="48" y="271.6">1K</text>
<text x="72.2" y="271.5">LED5-Y</text>
<text x="61.2" y="280.4">VCC</text>
</g>
<g font-size="3.2" fill="#8d2323">
<text x="64.6" y="42.2">A18</text>
<text x="64.6" y="45.7">A17</text>
<text x="91.5" y="42.2">A19</text>
<text x="93.5" y="45.7">A8</text>
<text x="64.6" y="49.2">A7</text>
<text x="64.6" y="52.7">A6</text>
<text x="91.5" y="52.7">A10</text>
<text x="93.5" y="49.2">A9</text>
<text x="64.6" y="56.3">A5</text>
<text x="64.6" y="59.8">A4</text>
<text x="91.5" y="59.8">A12</text>
<text x="91.5" y="56.3">A11</text>
<text x="64.6" y="63.3">A3</text>
<text x="91.5" y="63.3">A13</text>
<text x="64.6" y="66.9">A2</text>
<text x="64.6" y="70.4">A1</text>
<text x="91.5" y="70.4">A15</text>
<text x="91.5" y="66.9">A14</text>
<text x="64.6" y="73.9">A0</text>
<text x="64.6" y="77.4">CE</text>
<text x="89.6" y="77.4">BYTE</text>
<text x="91.5" y="73.9">A16</text>
<text x="64.6" y="81">GND</text>
<text x="90.4" y="81">GND</text>
<text x="64.6" y="84.5">OE</text>
<text x="64.6" y="88">Q0</text>
<text x="91.2" y="84.5">Q15</text>
<text x="93.2" y="88">Q7</text>
<text x="64.6" y="91.5">Q8</text>
<text x="64.6" y="95.1">Q1</text>
<text x="91.2" y="91.5">Q14</text>
<text x="93.2" y="95.1">Q6</text>
<text x="64.6" y="98.6">Q9</text>
<text x="91.2" y="98.6">Q13</text>
<text x="64.6" y="102.1">Q2</text>
<text x="64.6" y="105.7">Q10</text>
<text x="91.2" y="105.7">Q12</text>
<text x="93.2" y="102.1">Q5</text>
<text x="64.6" y="109.2">Q3</text>
<text x="64.6" y="112.7">Q11</text>
<text x="91.1" y="112.7">VCC</text>
<text x="93.2" y="109.2">Q4</text>
<text x="64.6" y="119.8">Extra1</text>
<text x="87.3" y="119.8">Extra2</text>
<text x="64.6" y="123.3">Extra3</text>
<text x="87.3" y="123.3">Extra4</text>
<text x="64.6" y="126.8">Extra5</text>
<text x="87.3" y="126.8">Extra6</text>
</g>
<g font-size="3.2" fill="#0080ff">
<text x="183.4" y="106.4">STM32 Pull-downs to</text>
<text x="183.4" y="109.5">prevent false USART2 DFU</text>
<text x="255.8" y="108.1">Pull-up VPP to VCC</text>
<text x="255.8" y="111.3">for Word operation</text>
</g>
<g font-size="3.2" fill="#00f">
<text x="32.6" y="148">1</text>
<text x="35.3" y="146.6">1</text>
<text x="32.6" y="151.5">2</text>
<text x="32.6" y="155">3</text>
<text x="35.3" y="150.1">2</text>
<text x="35.3" y="153.6">3</text>
<text x="293.5" y="158.4">V10_SW</text>
<text x="310.4" y="161">75K / 4.7K =</text>
<text x="264.2" y="167.7">6</text>
<text x="287.7" y="167.7">1</text>
<text x="310.4" y="164.2">10.17V -&gt; 0.6V</text>
<text x="264.2" y="171.3">5</text>
<text x="267.7" y="173">IN</text>
<text x="267.7" y="169.5">NC</text>
<text x="280.9" y="169.5">SW</text>
<text x="264.2" y="174.8">4</text>
<text x="267.7" y="176.6">EN</text>
<text x="282.2" y="176.6">FB</text>
<text x="287.7" y="174.8">3</text>
<text x="311.1" y="174.3">V10_FB</text>
</g>
<g font-size="3.2">
<text x="278.9" y="173">GND</text>
<text x="287.7" y="171.3">2</text>
</g>
<g font-size="2.5" fill="#8d2323">
<text x="61.4" y="40.4">1</text>
<text x="100.5" y="40.4">42</text>
<text x="61.4" y="47.4">3</text>
<text x="61.4" y="43.9">2</text>
<text x="100.5" y="43.9">41</text>
<text x="100.5" y="47.4">40</text>
<text x="61.4" y="51">4</text>
<text x="100.5" y="51">39</text>
<text x="61.4" y="54.5">5</text>
<text x="61.4" y="58">6</text>
<text x="100.5" y="54.5">38</text>
<text x="100.5" y="58">37</text>
<text x="61.4" y="61.6">7</text>
<text x="61.4" y="65.1">8</text>
<text x="100.5" y="61.6">36</text>
<text x="100.5" y="65.1">35</text>
<text x="61.4" y="68.6">9</text>
<text x="100.5" y="68.6">34</text>
<text x="60.3" y="72.1">10</text>
<text x="60.3" y="75.7">11</text>
<text x="100.5" y="72.1">33</text>
<text x="100.5" y="75.7">32</text>
<text x="60.3" y="78.8">12</text>
<text x="60.3" y="82.4">13</text>
<text x="100.5" y="78.8">31</text>
<text x="100.5" y="82.4">30</text>
<text x="60.3" y="85.9">14</text>
<text x="60.3" y="89.4">15</text>
<text x="100.5" y="85.9">29</text>
<text x="100.5" y="89.4">28</text>
<text x="60.3" y="93">16</text>
<text x="100.5" y="93">27</text>
<text x="60.3" y="96.5">17</text>
<text x="60.3" y="100">18</text>
<text x="100.5" y="96.5">26</text>
<text x="100.5" y="100">25</text>
<text x="60.3" y="103.5">19</text>
<text x="60.3" y="107.1">20</text>
<text x="100.5" y="103.5">24</text>
<text x="100.5" y="107.1">23</text>
<text x="60.3" y="110.6">21</text>
<text x="100.5" y="110.6">22</text>
</g>
<g font-size="2.5" fill="#08f">
<text x="179.9" y="146.9">p-chan</text>
<text x="179.9" y="149.4">MOSFET</text>
<text x="162.3" y="171.6">p-chan</text>
<text x="162.3" y="174.1">MOSFET</text>
<text x="28.2" y="182.2">p-chan</text>
<text x="28.2" y="184.7">MOSFET</text>
<text x="137.6" y="182.2">n-chan</text>
<text x="137.6" y="184.7">MOSFET</text>
</g>
</svg>
